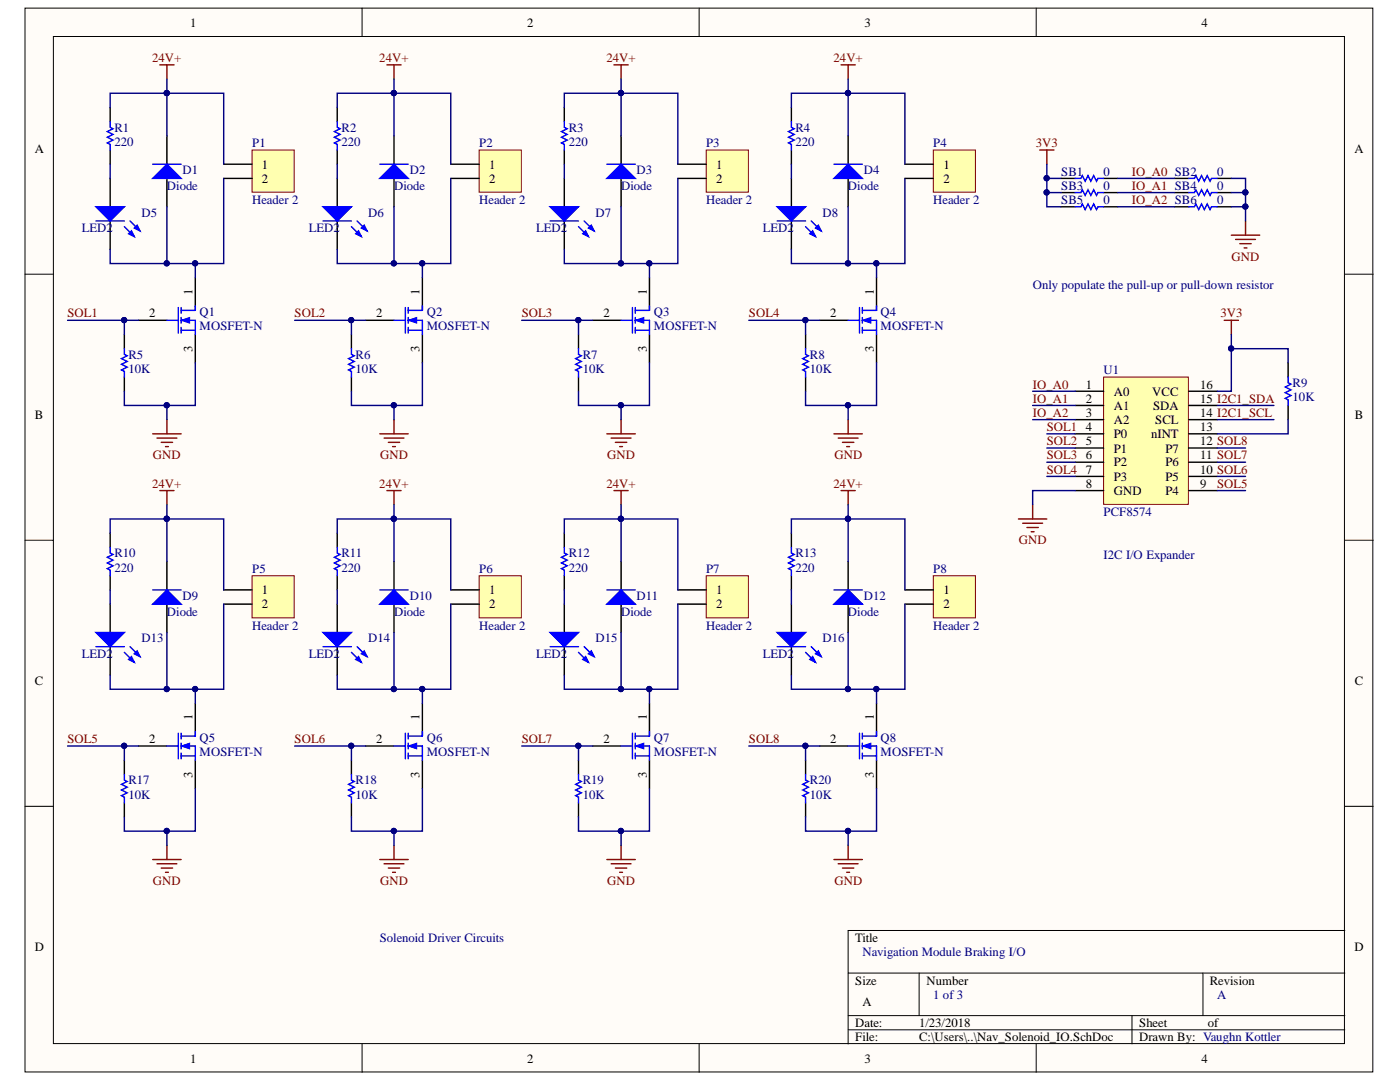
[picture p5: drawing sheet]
<svg xmlns="http://www.w3.org/2000/svg" width="279mm" height="216mm" viewBox="0 0 279 216" stroke-linecap="round" stroke-linejoin="round" font-family="sans-serif">
<g fill="#fffcf8" stroke="#000" stroke-width=".2">
<path d="M5 1.6h269v212.3h-269z"/>
<path d="M10.7 7.3h257.6v200.9h-257.6z"/>
</g>
<g fill="none" stroke="#000" stroke-width=".2">
<path d="M72.3 1.6v5.7M139.5 1.6v5.7M206.8 1.6v5.7M5 54.7h5.7M268.4 54.7h5.7M5 107.8h5.7M268.4 107.8h5.7M5 160.9h5.7M268.4 160.9h5.7M169.3 194.2h99.1M183.4 194.2v8.5M240.1 194.2v8.5"/>
<path d="M268.4 185.7h-99.1v22.6M72.3 208.3v5.7M139.5 208.3v5.7M169.3 202.7h99.1M169.3 205.5h99.1M206.8 208.3v5.7M225.9 202.7v5.6"/>
</g>
<path d="M50.3 29.9h8.4v8.4h-8.4z" fill="#ffffb0" stroke="#800000" stroke-width=".2"/>
<path d="M44.6 32.8h5.7M44.6 35.6h5.7M39 55.4v5.7M27.6 63.9h5.7M39 66.7v5.7" fill="none" stroke="#000" stroke-width=".28"/>
<path d="M33.3 63.9h2.3M35.6 61.4v5.1M36.1 61.9h2.9M36.1 63.9h2.9v2.8M36.1 65.9h2.9M36.1 61.4v1.1M36.1 63.3v1.2M36.1 65.3v1.2" fill="none" stroke="#00f" stroke-width=".28"/>
<path d="M36.1 63.9l1.7-.6v1.2z" fill="#00f"/>
<path d="M36.1 63.9l1.7-.6v1.2z" fill="none" stroke="#00f" stroke-width=".2"/>
<path d="M39 61.1v.8" fill="none" stroke="#00f" stroke-width=".28"/>
<path d="M33.3 27.1v5.7M33.3 35.6v5.7" fill="none" stroke="#000" stroke-width=".28"/>
<path d="M30.5 35.6l2.8-2.8 2.8 2.8z" fill="#00f"/>
<path d="M22 24.3v1.1l.6 .3-1.2 .6 1.2 .5-1.2 .6 1.2 .6-1.2 .5 .6 .3v1.1M30.5 35.6l2.8-2.8 2.8 2.8zM30.5 32.8h5.6M24.8 69.6v1.1l.6 .3-1.2 .6 1.2 .5-1.2 .6 1.2 .6-1.2 .5 .6 .3v1.1" fill="none" stroke="#00f" stroke-width=".28"/>
<path d="M31.9 12.9h2.8M33.3 12.9v2.9" fill="none" stroke="#800000" stroke-width=".28"/>
<path d="M22 21.4v2.9M22 29.9v2.9M22 35.6v5.7M22 44.1v5.7M24.8 66.7v2.9M24.8 75.2v2.9" fill="none" stroke="#000" stroke-width=".28"/>
<path d="M19.2 41.3h5.6l-2.8 2.8z" fill="#00f"/>
<path d="M19.2 41.3h5.6l-2.8 2.8zM24.8 45.2l2 2M25.9 44.1l2 2" fill="none" stroke="#00f" stroke-width=".28"/>
<path d="M25.7 46.6l.5-.5 .6 1.1z" fill="#00f"/>
<path d="M25.7 46.6l.5-.5 .6 1.1z" fill="none" stroke="#00f" stroke-width=".28"/>
<path d="M26.8 45.5l.6-.6 .5 1.2z" fill="#00f"/>
<path d="M19.2 44.1h5.6M26.8 45.5l.6-.6 .5 1.2z" fill="none" stroke="#00f" stroke-width=".28"/>
<path d="M30.5 86.6h5.6M31.3 87.4h4M32.2 88.3h2.2M33 89.1h.6M33.3 83.7v2.9" fill="none" stroke="#800000" stroke-width=".28"/>
<path d="M95.6 29.9h8.4v8.4h-8.4z" fill="#ffffb0" stroke="#800000" stroke-width=".2"/>
<path d="M90 32.8h5.6M90 35.6h5.6M84.3 55.4v5.7M73 63.9h5.6M84.3 66.7v5.7" fill="none" stroke="#000" stroke-width=".28"/>
<path d="M78.6 63.9h2.3M80.9 61.4v5.1M81.5 61.9h2.8M81.5 63.9h2.8v2.8M81.5 65.9h2.8M81.5 61.4v1.1M81.5 63.3v1.2M81.5 65.3v1.2" fill="none" stroke="#00f" stroke-width=".28"/>
<path d="M81.5 63.9l1.7-.6v1.2z" fill="#00f"/>
<path d="M81.5 63.9l1.7-.6v1.2z" fill="none" stroke="#00f" stroke-width=".2"/>
<path d="M84.3 61.1v.8" fill="none" stroke="#00f" stroke-width=".28"/>
<path d="M78.6 27.1v5.7M78.6 35.6v5.7" fill="none" stroke="#000" stroke-width=".28"/>
<path d="M75.8 35.6l2.8-2.8 2.9 2.8z" fill="#00f"/>
<path d="M67.3 24.3v1.1l.6 .3-1.2 .6 1.2 .5-1.2 .6 1.2 .6-1.2 .5 .6 .3v1.1M75.8 35.6l2.8-2.8 2.9 2.8zM75.8 32.8h5.7M70.1 69.6v1.1l.6 .3-1.1 .6 1.1 .5-1.1 .6 1.1 .6-1.1 .5 .5 .3v1.1" fill="none" stroke="#00f" stroke-width=".28"/>
<path d="M77.2 12.9h2.8M78.6 12.9v2.9" fill="none" stroke="#800000" stroke-width=".28"/>
<path d="M67.3 21.4v2.9M67.3 29.9v2.9M67.3 35.6v5.7M67.3 44.1v5.7M70.1 66.7v2.9M70.1 75.2v2.9" fill="none" stroke="#000" stroke-width=".28"/>
<path d="M64.5 41.3h5.6l-2.8 2.8z" fill="#00f"/>
<path d="M64.5 41.3h5.6l-2.8 2.8zM70.1 45.2l2 2M71.3 44.1l1.9 2" fill="none" stroke="#00f" stroke-width=".28"/>
<path d="M71 46.6l.6-.5 .5 1.1z" fill="#00f"/>
<path d="M71 46.6l.6-.5 .5 1.1z" fill="none" stroke="#00f" stroke-width=".28"/>
<path d="M72.1 45.5l.6-.6 .5 1.2z" fill="#00f"/>
<path d="M64.5 44.1h5.6M72.1 45.5l.6-.6 .5 1.2z" fill="none" stroke="#00f" stroke-width=".28"/>
<path d="M75.8 86.6h5.7M76.6 87.4h4M77.5 88.3h2.3M78.3 89.1h.6M78.6 83.7v2.9" fill="none" stroke="#800000" stroke-width=".28"/>
<path d="M140.9 29.9h8.5v8.4h-8.5z" fill="#ffffb0" stroke="#800000" stroke-width=".2"/>
<path d="M135.3 32.8h5.6M135.3 35.6h5.6M129.6 55.4v5.7M118.3 63.9h5.6M129.6 66.7v5.7" fill="none" stroke="#000" stroke-width=".28"/>
<path d="M123.9 63.9h2.3M126.2 61.4v5.1M126.8 61.9h2.8M126.8 63.9h2.8v2.8M126.8 65.9h2.8M126.8 61.4v1.1M126.8 63.3v1.2M126.8 65.3v1.2" fill="none" stroke="#00f" stroke-width=".28"/>
<path d="M126.8 63.9l1.7-.6v1.2z" fill="#00f"/>
<path d="M126.8 63.9l1.7-.6v1.2z" fill="none" stroke="#00f" stroke-width=".2"/>
<path d="M129.6 61.1v.8" fill="none" stroke="#00f" stroke-width=".28"/>
<path d="M123.9 27.1v5.7M123.9 35.6v5.7" fill="none" stroke="#000" stroke-width=".28"/>
<path d="M121.1 35.6l2.8-2.8 2.9 2.8z" fill="#00f"/>
<path d="M112.6 24.3v1.1l.6 .3-1.1 .6 1.1 .5-1.1 .6 1.1 .6-1.1 .5 .5 .3v1.1M121.1 35.6l2.8-2.8 2.9 2.8zM121.1 32.8h5.7M115.5 69.6v1.1l.5 .3-1.1 .6 1.1 .5-1.1 .6 1.1 .6-1.1 .5 .6 .3v1.1" fill="none" stroke="#00f" stroke-width=".28"/>
<path d="M122.5 12.9h2.9M123.9 12.9v2.9" fill="none" stroke="#800000" stroke-width=".28"/>
<path d="M112.6 21.4v2.9M112.6 29.9v2.9M112.6 35.6v5.7M112.6 44.1v5.7M115.5 66.7v2.9M115.5 75.2v2.9" fill="none" stroke="#000" stroke-width=".28"/>
<path d="M109.8 41.3h5.7l-2.9 2.8z" fill="#00f"/>
<path d="M109.8 41.3h5.7l-2.9 2.8zM115.5 45.2l1.9 2M116.6 44.1l2 2" fill="none" stroke="#00f" stroke-width=".28"/>
<path d="M116.3 46.6l.6-.5 .5 1.1z" fill="#00f"/>
<path d="M116.3 46.6l.6-.5 .5 1.1z" fill="none" stroke="#00f" stroke-width=".28"/>
<path d="M117.4 45.5l.6-.6 .6 1.2z" fill="#00f"/>
<path d="M109.8 44.1h5.7M117.4 45.5l.6-.6 .6 1.2z" fill="none" stroke="#00f" stroke-width=".28"/>
<path d="M121.1 86.6h5.7M122 87.4h3.9M122.8 88.3h2.3M123.7 89.1h.5M123.9 83.7v2.9" fill="none" stroke="#800000" stroke-width=".28"/>
<path d="M186.3 29.9h8.4v8.4h-8.4z" fill="#ffffb0" stroke="#800000" stroke-width=".2"/>
<path d="M180.6 32.8h5.7M180.6 35.6h5.7M174.9 55.4v5.7M163.6 63.9h5.7M174.9 66.7v5.7" fill="none" stroke="#000" stroke-width=".28"/>
<path d="M169.3 63.9h2.2M171.5 61.4v5.1M172.1 61.9h2.8M172.1 63.9h2.8v2.8M172.1 65.9h2.8M172.1 61.4v1.1M172.1 63.3v1.2M172.1 65.3v1.2" fill="none" stroke="#00f" stroke-width=".28"/>
<path d="M172.1 63.9l1.7-.6v1.2z" fill="#00f"/>
<path d="M172.1 63.9l1.7-.6v1.2z" fill="none" stroke="#00f" stroke-width=".2"/>
<path d="M174.9 61.1v.8" fill="none" stroke="#00f" stroke-width=".28"/>
<path d="M169.3 27.1v5.7M169.3 35.6v5.7" fill="none" stroke="#000" stroke-width=".28"/>
<path d="M166.4 35.6l2.9-2.8 2.8 2.8z" fill="#00f"/>
<path d="M157.9 24.3v1.1l.6 .3-1.1 .6 1.1 .5-1.1 .6 1.1 .6-1.1 .5 .5 .3v1.1M166.4 35.6l2.9-2.8 2.8 2.8zM166.4 32.8h5.7M160.8 69.6v1.1l.5 .3-1.1 .6 1.1 .5-1.1 .6 1.1 .6-1.1 .5 .6 .3v1.1" fill="none" stroke="#00f" stroke-width=".28"/>
<path d="M167.8 12.9h2.9M169.3 12.9v2.9" fill="none" stroke="#800000" stroke-width=".28"/>
<path d="M157.9 21.4v2.9M157.9 29.9v2.9M157.9 35.6v5.7M157.9 44.1v5.7M160.8 66.7v2.9M160.8 75.2v2.9" fill="none" stroke="#000" stroke-width=".28"/>
<path d="M155.1 41.3h5.7l-2.9 2.8z" fill="#00f"/>
<path d="M155.1 41.3h5.7l-2.9 2.8zM160.8 45.2l2 2M161.9 44.1l2 2" fill="none" stroke="#00f" stroke-width=".28"/>
<path d="M161.6 46.6l.6-.5 .6 1.1z" fill="#00f"/>
<path d="M161.6 46.6l.6-.5 .6 1.1z" fill="none" stroke="#00f" stroke-width=".28"/>
<path d="M162.8 45.5l.5-.6 .6 1.2z" fill="#00f"/>
<path d="M155.1 44.1h5.7M162.8 45.5l.5-.6 .6 1.2z" fill="none" stroke="#00f" stroke-width=".28"/>
<path d="M166.4 86.6h5.7M167.3 87.4h3.9M168.1 88.3h2.3M169 89.1h.5M169.3 83.7v2.9" fill="none" stroke="#800000" stroke-width=".28"/>
<path d="M50.3 114.9h8.4v8.4h-8.4z" fill="#ffffb0" stroke="#800000" stroke-width=".2"/>
<path d="M44.6 117.7h5.7M44.6 120.5h5.7M27.6 148.9h5.7M39 140.4v5.6M39 151.7v5.7" fill="none" stroke="#000" stroke-width=".28"/>
<path d="M33.3 148.9h2.3M35.6 146.3v5.1M36.1 146.9h2.9M36.1 148.9h2.9v2.8M36.1 150.8h2.9M36.1 146.3v1.1M36.1 148.3v1.1M36.1 150.3v1.1" fill="none" stroke="#00f" stroke-width=".28"/>
<path d="M36.1 148.9l1.7-.6v1.1z" fill="#00f"/>
<path d="M36.1 148.9l1.7-.6v1.1z" fill="none" stroke="#00f" stroke-width=".2"/>
<path d="M39 146v.9" fill="none" stroke="#00f" stroke-width=".28"/>
<path d="M33.3 112v5.7M33.3 120.5v5.7" fill="none" stroke="#000" stroke-width=".28"/>
<path d="M30.5 120.5l2.8-2.8 2.8 2.8z" fill="#00f"/>
<path d="M22 109.2v1.2l.6 .2-1.2 .6 1.2 .6-1.2 .5 1.2 .6-1.2 .6 .6 .2v1.2M30.5 117.7h5.6M30.5 120.5l2.8-2.8 2.8 2.8zM24.8 154.5v1.2l.6 .2-1.2 .6 1.2 .6-1.2 .5 1.2 .6-1.2 .6 .6 .3v1.1" fill="none" stroke="#00f" stroke-width=".28"/>
<path d="M31.9 97.9h2.8M33.3 97.9v2.8" fill="none" stroke="#800000" stroke-width=".28"/>
<path d="M22 106.4v2.8M22 114.9v2.8M22 120.5v5.7M22 129v5.7M24.8 151.7v2.8M24.8 160.2v2.8" fill="none" stroke="#000" stroke-width=".28"/>
<path d="M19.2 126.2h5.6l-2.8 2.8z" fill="#00f"/>
<path d="M19.2 126.2h5.6l-2.8 2.8zM24.8 130.2l2 2M25.9 129l2 2" fill="none" stroke="#00f" stroke-width=".28"/>
<path d="M25.7 131.6l.5-.6 .6 1.2z" fill="#00f"/>
<path d="M25.7 131.6l.5-.6 .6 1.2z" fill="none" stroke="#00f" stroke-width=".28"/>
<path d="M26.8 130.5l.6-.6 .5 1.1z" fill="#00f"/>
<path d="M19.2 129h5.6M26.8 130.5l.6-.6 .5 1.1z" fill="none" stroke="#00f" stroke-width=".28"/>
<path d="M30.5 171.5h5.6M31.3 172.4h4M32.2 173.2h2.2M33 174.1h.6M33.3 168.7v2.8" fill="none" stroke="#800000" stroke-width=".28"/>
<path d="M95.6 114.9h8.4v8.4h-8.4z" fill="#ffffb0" stroke="#800000" stroke-width=".2"/>
<path d="M90 117.7h5.6M90 120.5h5.6M73 148.9h5.6M84.3 140.4v5.6M84.3 151.7v5.7" fill="none" stroke="#000" stroke-width=".28"/>
<path d="M78.6 148.9h2.3M80.9 146.3v5.1M81.5 146.9h2.8M81.5 148.9h2.8v2.8M81.5 150.8h2.8M81.5 146.3v1.1M81.5 148.3v1.1M81.5 150.3v1.1" fill="none" stroke="#00f" stroke-width=".28"/>
<path d="M81.5 148.9l1.7-.6v1.1z" fill="#00f"/>
<path d="M81.5 148.9l1.7-.6v1.1z" fill="none" stroke="#00f" stroke-width=".2"/>
<path d="M84.3 146v.9" fill="none" stroke="#00f" stroke-width=".28"/>
<path d="M78.6 112v5.7M78.6 120.5v5.7" fill="none" stroke="#000" stroke-width=".28"/>
<path d="M75.8 120.5l2.8-2.8 2.9 2.8z" fill="#00f"/>
<path d="M67.3 109.2v1.2l.6 .2-1.2 .6 1.2 .6-1.2 .5 1.2 .6-1.2 .6 .6 .2v1.2M75.8 117.7h5.7M75.8 120.5l2.8-2.8 2.9 2.8zM70.1 154.5v1.2l.6 .2-1.1 .6 1.1 .6-1.1 .5 1.1 .6-1.1 .6 .5 .3v1.1" fill="none" stroke="#00f" stroke-width=".28"/>
<path d="M77.2 97.9h2.8M78.6 97.9v2.8" fill="none" stroke="#800000" stroke-width=".28"/>
<path d="M67.3 106.4v2.8M67.3 114.9v2.8M67.3 120.5v5.7M67.3 129v5.7M70.1 151.7v2.8M70.1 160.2v2.8" fill="none" stroke="#000" stroke-width=".28"/>
<path d="M64.5 126.2h5.6l-2.8 2.8z" fill="#00f"/>
<path d="M64.5 126.2h5.6l-2.8 2.8zM70.1 130.2l2 2M71.3 129l1.9 2" fill="none" stroke="#00f" stroke-width=".28"/>
<path d="M71 131.6l.6-.6 .5 1.2z" fill="#00f"/>
<path d="M71 131.6l.6-.6 .5 1.2z" fill="none" stroke="#00f" stroke-width=".28"/>
<path d="M72.1 130.5l.6-.6 .5 1.1z" fill="#00f"/>
<path d="M64.5 129h5.6M72.1 130.5l.6-.6 .5 1.1z" fill="none" stroke="#00f" stroke-width=".28"/>
<path d="M75.8 171.5h5.7M76.6 172.4h4M77.5 173.2h2.3M78.3 174.1h.6M78.6 168.7v2.8" fill="none" stroke="#800000" stroke-width=".28"/>
<path d="M140.9 114.9h8.5v8.4h-8.5z" fill="#ffffb0" stroke="#800000" stroke-width=".2"/>
<path d="M135.3 117.7h5.6M135.3 120.5h5.6M118.3 148.9h5.6M129.6 140.4v5.6M129.6 151.7v5.7" fill="none" stroke="#000" stroke-width=".28"/>
<path d="M123.9 148.9h2.3M126.2 146.3v5.1M126.8 146.9h2.8M126.8 148.9h2.8v2.8M126.8 150.8h2.8M126.8 146.3v1.1M126.8 148.3v1.1M126.8 150.3v1.1" fill="none" stroke="#00f" stroke-width=".28"/>
<path d="M126.8 148.9l1.7-.6v1.1z" fill="#00f"/>
<path d="M126.8 148.9l1.7-.6v1.1z" fill="none" stroke="#00f" stroke-width=".2"/>
<path d="M129.6 146v.9" fill="none" stroke="#00f" stroke-width=".28"/>
<path d="M123.9 112v5.7M123.9 120.5v5.7" fill="none" stroke="#000" stroke-width=".28"/>
<path d="M121.1 120.5l2.8-2.8 2.9 2.8z" fill="#00f"/>
<path d="M112.6 109.2v1.2l.6 .2-1.1 .6 1.1 .6-1.1 .5 1.1 .6-1.1 .6 .5 .2v1.2M121.1 117.7h5.7M121.1 120.5l2.8-2.8 2.9 2.8zM115.5 154.5v1.2l.5 .2-1.1 .6 1.1 .6-1.1 .5 1.1 .6-1.1 .6 .6 .3v1.1" fill="none" stroke="#00f" stroke-width=".28"/>
<path d="M122.5 97.9h2.9M123.9 97.9v2.8" fill="none" stroke="#800000" stroke-width=".28"/>
<path d="M112.6 106.4v2.8M112.6 114.9v2.8M112.6 120.5v5.7M112.6 129v5.7M115.5 151.7v2.8M115.5 160.2v2.8" fill="none" stroke="#000" stroke-width=".28"/>
<path d="M109.8 126.2h5.7l-2.9 2.8z" fill="#00f"/>
<path d="M109.8 126.2h5.7l-2.9 2.8zM115.5 130.2l1.9 2M116.6 129l2 2" fill="none" stroke="#00f" stroke-width=".28"/>
<path d="M116.3 131.6l.6-.6 .5 1.2z" fill="#00f"/>
<path d="M116.3 131.6l.6-.6 .5 1.2z" fill="none" stroke="#00f" stroke-width=".28"/>
<path d="M117.4 130.5l.6-.6 .6 1.1z" fill="#00f"/>
<path d="M109.8 129h5.7M117.4 130.5l.6-.6 .6 1.1z" fill="none" stroke="#00f" stroke-width=".28"/>
<path d="M121.1 171.5h5.7M122 172.4h3.9M122.8 173.2h2.3M123.7 174.1h.5M123.9 168.7v2.8" fill="none" stroke="#800000" stroke-width=".28"/>
<path d="M186.3 114.9h8.4v8.4h-8.4z" fill="#ffffb0" stroke="#800000" stroke-width=".2"/>
<path d="M180.6 117.7h5.7M180.6 120.5h5.7M163.6 148.9h5.7M174.9 140.4v5.6M174.9 151.7v5.7" fill="none" stroke="#000" stroke-width=".28"/>
<path d="M169.3 148.9h2.2M171.5 146.3v5.1M172.1 146.9h2.8M172.1 148.9h2.8v2.8M172.1 150.8h2.8M172.1 146.3v1.1M172.1 148.3v1.1M172.1 150.3v1.1" fill="none" stroke="#00f" stroke-width=".28"/>
<path d="M172.1 148.9l1.7-.6v1.1z" fill="#00f"/>
<path d="M172.1 148.9l1.7-.6v1.1z" fill="none" stroke="#00f" stroke-width=".2"/>
<path d="M174.9 146v.9" fill="none" stroke="#00f" stroke-width=".28"/>
<path d="M169.3 112v5.7M169.3 120.5v5.7" fill="none" stroke="#000" stroke-width=".28"/>
<path d="M166.4 120.5l2.9-2.8 2.8 2.8z" fill="#00f"/>
<path d="M157.9 109.2v1.2l.6 .2-1.1 .6 1.1 .6-1.1 .5 1.1 .6-1.1 .6 .5 .2v1.2M166.4 117.7h5.7M166.4 120.5l2.9-2.8 2.8 2.8zM160.8 154.5v1.2l.5 .2-1.1 .6 1.1 .6-1.1 .5 1.1 .6-1.1 .6 .6 .3v1.1" fill="none" stroke="#00f" stroke-width=".28"/>
<path d="M167.8 97.9h2.9M169.3 97.9v2.8" fill="none" stroke="#800000" stroke-width=".28"/>
<path d="M157.9 106.4v2.8M157.9 114.9v2.8M157.9 120.5v5.7M157.9 129v5.7M160.8 151.7v2.8M160.8 160.2v2.8" fill="none" stroke="#000" stroke-width=".28"/>
<path d="M155.1 126.2h5.7l-2.9 2.8z" fill="#00f"/>
<path d="M155.1 126.2h5.7l-2.9 2.8zM160.8 130.2l2 2M161.9 129l2 2" fill="none" stroke="#00f" stroke-width=".28"/>
<path d="M161.6 131.6l.6-.6 .6 1.2z" fill="#00f"/>
<path d="M161.6 131.6l.6-.6 .6 1.2z" fill="none" stroke="#00f" stroke-width=".28"/>
<path d="M162.8 130.5l.5-.6 .6 1.1z" fill="#00f"/>
<path d="M155.1 129h5.7M162.8 130.5l.5-.6 .6 1.1z" fill="none" stroke="#00f" stroke-width=".28"/>
<path d="M166.4 171.5h5.7M167.3 172.4h3.9M168.1 173.2h2.3M169 174.1h.5M169.3 168.7v2.8" fill="none" stroke="#800000" stroke-width=".28"/>
<path d="M220.2 75.2h17v25.4h-17z" fill="#ffffb0" stroke="#800000" stroke-width=".2"/>
<g fill="none" stroke="#000" stroke-width=".28">
<path d="M211.8 35.6h2.8M211.8 38.4h2.8M220.2 35.6h2.9M220.2 38.4h2.9M234.4 35.6h2.8M234.4 38.4h2.8M242.9 35.6h2.8M242.9 38.4h2.8M211.8 41.3h2.8M220.2 41.3h2.9M234.4 41.3h2.8M242.9 41.3h2.8"/>
<path d="M214.6 78.1h5.6M237.2 78.1h5.7M257.1 72.4v2.8M214.6 80.9h5.6M214.6 83.7h5.6M214.6 86.6h5.6M214.6 89.4h5.6M214.6 92.2h5.6M214.6 95.1h5.6M214.6 97.9h5.6M237.2 80.9h5.7M237.2 83.7h5.7"/>
<path d="M237.2 86.6h5.7M237.2 89.4h5.7M237.2 92.2h5.7M237.2 95.1h5.7M237.2 97.9h5.7M257.1 80.9v2.8"/>
</g>
<g fill="none" stroke="#800000" stroke-width=".28">
<path d="M207.5 29.9h2.8M208.9 29.9v2.9M245.7 46.9h5.7M246.6 47.8h4M247.4 48.6h2.3M248.3 49.5h.6M248.6 44.1v2.8M244.3 63.9h2.9M245.7 63.9v2.8M203.3 103.6h5.6M204.1 104.4h4M205 105.3h2.2"/>
<path d="M205.8 106.1h.6M206.1 100.7v2.9"/>
</g>
<path d="M214.6 38.4h1.1l.3-.5 .6 1.1 .5-1.1 .6 1.1 .6-1.1 .5 1.1 .3-.6h1.1M214.6 35.6h1.1l.3-.6 .6 1.2 .5-1.2 .6 1.2 .6-1.2 .5 1.2 .3-.6h1.1M237.2 35.6h1.2l.3-.6 .5 1.2 .6-1.2 .6 1.2 .5-1.2 .6 1.2 .3-.6h1.1M237.2 38.4h1.2l.3-.5 .5 1.1 .6-1.1 .6 1.1 .5-1.1 .6 1.1 .3-.6h1.1M214.6 41.3h1.1l.3-.6 .6 1.1 .5-1.1 .6 1.1 .6-1.1 .5 1.1 .3-.5h1.1M237.2 41.3h1.2l.3-.6 .5 1.1 .6-1.1 .6 1.1 .5-1.1 .6 1.1 .3-.5h1.1M257.1 75.2v1.2l.5 .3-1.1 .5 1.1 .6-1.1 .6 1.1 .5-1.1 .6 .6 .3v1.1" fill="none" stroke="#00f" stroke-width=".28"/>
<g fill="none" stroke="#000080" stroke-width=".28">
<path d="M33.3 15.8v2.8h-11.3v2.8M78.6 15.8v2.8h-11.3v2.8M123.9 15.8v2.8h-11.3v2.8M169.3 15.8v2.8h-11.4v2.8M22 32.8v2.8M33.3 27.1v-8.5h11.3v14.2M44.6 35.6v17h-5.6v2.8M67.3 32.8v2.8M78.6 27.1v-8.5h11.4v14.2M90 35.6v17h-5.7v2.8M112.6 32.8v2.8M123.9 27.1v-8.5h11.4v14.2"/>
<path d="M135.3 35.6v17h-5.7v2.8M157.9 32.8v2.8M169.3 27.1v-8.5h11.3v14.2M180.6 35.6v17h-5.7v2.8M208.9 32.8v2.8M211.8 38.4h-2.9v2.9h2.9M211.8 35.6h-2.9v2.8M223.1 35.6h11.3M223.1 38.4h11.3M245.7 38.4h2.9v2.9M245.7 35.6h2.9v2.8M22 49.8v2.8h17"/>
<path d="M33.3 41.3v11.3M67.3 49.8v2.8h17M78.6 41.3v11.3M112.6 49.8v2.8h17M123.9 41.3v11.3M157.9 49.8v2.8h17M169.3 41.3v11.3M223.1 41.3h11.3M245.7 41.3h2.9v2.8M13.5 63.9h11.3M27.6 63.9h-2.8v2.8M39 72.4v8.5h-14.2v-2.8"/>
<path d="M58.8 63.9h11.3M73 63.9h-2.9v2.8M84.3 72.4v8.5h-14.2v-2.8M104.1 63.9h11.4M118.3 63.9h-2.8v2.8M129.6 72.4v8.5h-14.1v-2.8M149.4 63.9h11.4M163.6 63.9h-2.8v2.8M174.9 72.4v8.5h-14.1v-2.8M206.1 78.1h8.5M245.7 69.6h11.4v2.8M245.7 66.7v11.4h-2.8"/>
<path d="M33.3 80.9v2.8M78.6 80.9v2.8M123.9 80.9v2.8M169.3 80.9v2.8M206.1 80.9h8.5M206.1 83.7h8.5M208.9 89.4h5.7M208.9 92.2h5.7M208.9 95.1h5.7M208.9 86.6h5.7M214.6 97.9h-8.5v2.8M242.9 80.9h11.3"/>
<path d="M242.9 83.7h11.3M242.9 89.4h5.7M242.9 92.2h5.7M242.9 95.1h5.7M242.9 97.9h5.7M257.1 83.7v2.9h-14.2M22 117.7v2.8M33.3 100.7v2.9h-11.3v2.8M33.3 112v-8.4h11.3v14.1M67.3 117.7v2.8M78.6 100.7v2.9h-11.3v2.8M78.6 112v-8.4h11.4v14.1"/>
<path d="M112.6 117.7v2.8M123.9 100.7v2.9h-11.3v2.8M123.9 112v-8.4h11.4v14.1M157.9 117.7v2.8M169.3 100.7v2.9h-11.4v2.8M169.3 112v-8.4h11.3v14.1M22 134.7v2.8h17M33.3 126.2v11.3M44.6 120.5v17h-5.6v2.9M67.3 134.7v2.8h17M78.6 126.2v11.3M90 120.5v17h-5.7v2.9"/>
<path d="M112.6 134.7v2.8h17M123.9 126.2v11.3M135.3 120.5v17h-5.7v2.9M157.9 134.7v2.8h17M169.3 126.2v11.3M180.6 120.5v17h-5.7v2.9M13.5 148.9h11.3M27.6 148.9h-2.8v2.8M39 157.4v8.4h-14.2v-2.8M58.8 148.9h11.3M73 148.9h-2.9v2.8M84.3 157.4v8.4h-14.2v-2.8"/>
<path d="M104.1 148.9h11.4M118.3 148.9h-2.8v2.8M129.6 157.4v8.4h-14.1v-2.8M149.4 148.9h11.4M163.6 148.9h-2.8v2.8M174.9 157.4v8.4h-14.1v-2.8M33.3 165.8v2.9M78.6 165.8v2.9M123.9 165.8v2.9M169.3 165.8v2.9"/>
</g>
<g fill="#000080" stroke="#000080" stroke-width=".2">
<circle cx="38.9" cy="52.5" r=".52"/>
<circle cx="33.3" cy="18.6" r=".52"/>
<circle cx="33.3" cy="52.5" r=".52"/>
<circle cx="24.8" cy="63.9" r=".52"/>
<circle cx="84.3" cy="52.5" r=".52"/>
<circle cx="78.6" cy="18.6" r=".52"/>
<circle cx="78.6" cy="52.5" r=".52"/>
<circle cx="70.1" cy="63.9" r=".52"/>
<circle cx="129.6" cy="52.5" r=".52"/>
<circle cx="123.9" cy="18.6" r=".52"/>
<circle cx="123.9" cy="52.5" r=".52"/>
<circle cx="115.4" cy="63.9" r=".52"/>
<circle cx="174.9" cy="52.5" r=".52"/>
<circle cx="169.2" cy="18.6" r=".52"/>
<circle cx="169.2" cy="52.5" r=".52"/>
<circle cx="160.7" cy="63.9" r=".52"/>
<circle cx="38.9" cy="137.5" r=".52"/>
<circle cx="33.3" cy="103.5" r=".52"/>
<circle cx="33.3" cy="137.5" r=".52"/>
<circle cx="24.8" cy="148.8" r=".52"/>
<circle cx="84.3" cy="137.5" r=".52"/>
<circle cx="78.6" cy="103.5" r=".52"/>
<circle cx="78.6" cy="137.5" r=".52"/>
<circle cx="70.1" cy="148.8" r=".52"/>
<circle cx="129.6" cy="137.5" r=".52"/>
<circle cx="123.9" cy="103.5" r=".52"/>
<circle cx="123.9" cy="137.5" r=".52"/>
<circle cx="115.4" cy="148.8" r=".52"/>
<circle cx="174.9" cy="137.5" r=".52"/>
<circle cx="169.2" cy="103.5" r=".52"/>
<circle cx="169.2" cy="137.5" r=".52"/>
<circle cx="160.7" cy="148.8" r=".52"/>
<circle cx="245.7" cy="69.5" r=".52"/>
<circle cx="208.9" cy="38.4" r=".52"/>
<circle cx="208.9" cy="35.6" r=".52"/>
<circle cx="248.5" cy="41.2" r=".52"/>
<circle cx="248.5" cy="38.4" r=".52"/>
<circle cx="169.2" cy="165.8" r=".52"/>
<circle cx="123.9" cy="165.8" r=".52"/>
<circle cx="78.6" cy="165.8" r=".52"/>
<circle cx="33.3" cy="165.8" r=".52"/>
<circle cx="169.2" cy="80.9" r=".52"/>
<circle cx="123.9" cy="80.9" r=".52"/>
<circle cx="78.6" cy="80.9" r=".52"/>
<circle cx="33.3" cy="80.9" r=".52"/>
</g>
<g font-size="2.5">
<text x="38" y="5.3">1</text>
<text x="105.2" y="5.3">2</text>
<text x="172.5" y="5.3">3</text>
<text x="239.8" y="5.3">4</text>
<text x="6.9" y="30.4">A</text>
<text x="52.3" y="33.6">1</text>
<text x="97.6" y="33.6">1</text>
<text x="142.9" y="33.6">1</text>
<text x="188.3" y="33.6">1</text>
<text x="270.3" y="30.4">A</text>
<text x="52.3" y="36.4">2</text>
<text x="97.6" y="36.4">2</text>
<text x="142.9" y="36.4">2</text>
<text x="188.3" y="36.4">2</text>
<text x="38.4" y="58.8" transform="rotate(-90 38.4 58.8)">1</text>
<text x="83.7" y="58.8" transform="rotate(-90 83.7 58.8)">1</text>
<text x="129.1" y="58.8" transform="rotate(-90 129.1 58.8)">1</text>
<text x="174.4" y="58.8" transform="rotate(-90 174.4 58.8)">1</text>
<text x="29.8" y="63.3">2</text>
<text x="75.1" y="63.3">2</text>
<text x="120.4" y="63.3">2</text>
<text x="165.7" y="63.3">2</text>
<text x="38.4" y="70.3" transform="rotate(-90 38.4 70.3)">3</text>
<text x="83.7" y="70.3" transform="rotate(-90 83.7 70.3)">3</text>
<text x="129.1" y="70.3" transform="rotate(-90 129.1 70.3)">3</text>
<text x="174.4" y="70.3" transform="rotate(-90 174.4 70.3)">3</text>
<text x="216.7" y="77.5">1</text>
<text x="239.5" y="77.5">16</text>
<text x="6.9" y="83.5">B</text>
<text x="216.7" y="80.3">2</text>
<text x="216.7" y="83.2">3</text>
<text x="222.3" y="79">A0</text>
<text x="222.3" y="81.8">A1</text>
<text x="230" y="79">VCC</text>
<text x="230.1" y="81.8">SDA</text>
<text x="239.5" y="83.2">14 I2C1_SCL</text>
<text x="239.5" y="80.3">15 I2C1_SDA</text>
<text x="270.4" y="83.5">B</text>
<text x="216.7" y="86">4</text>
<text x="216.7" y="88.9">5</text>
<text x="222.3" y="84.6">A2</text>
<text x="222.3" y="87.4">P0</text>
<text x="229.7" y="87.4">nINT</text>
<text x="230.6" y="84.6">SCL</text>
<text x="239.5" y="88.9">12 SOL8</text>
<text x="239.5" y="86">13</text>
<text x="216.7" y="91.6">6</text>
<text x="216.7" y="94.5">7</text>
<text x="222.3" y="90.3">P1</text>
<text x="222.3" y="93.1">P2</text>
<text x="222.3" y="96">P3</text>
<text x="232.6" y="96">P5</text>
<text x="232.6" y="93.1">P6</text>
<text x="232.6" y="90.3">P7</text>
<text x="239.5" y="94.5">10 SOL6</text>
<text x="239.5" y="91.6">11 SOL7</text>
<text x="216.7" y="97.3">8</text>
<text x="222.3" y="98.7">GND</text>
<text x="232.6" y="98.7">P4</text>
<text x="239.5" y="97.3">9</text>
<text x="52.3" y="118.6">1</text>
<text x="97.6" y="118.6">1</text>
<text x="142.9" y="118.6">1</text>
<text x="188.3" y="118.6">1</text>
<text x="52.3" y="121.4">2</text>
<text x="97.6" y="121.4">2</text>
<text x="142.9" y="121.4">2</text>
<text x="188.3" y="121.4">2</text>
<text x="6.9" y="136.6">C</text>
<text x="270.4" y="136.6">C</text>
<text x="38.4" y="143.7" transform="rotate(-90 38.4 143.7)">1</text>
<text x="83.7" y="143.7" transform="rotate(-90 83.7 143.7)">1</text>
<text x="129.1" y="143.7" transform="rotate(-90 129.1 143.7)">1</text>
<text x="174.4" y="143.7" transform="rotate(-90 174.4 143.7)">1</text>
<text x="29.8" y="148.3">2</text>
<text x="75.1" y="148.3">2</text>
<text x="120.4" y="148.3">2</text>
<text x="165.7" y="148.3">2</text>
<text x="38.4" y="155.2" transform="rotate(-90 38.4 155.2)">3</text>
<text x="83.7" y="155.2" transform="rotate(-90 83.7 155.2)">3</text>
<text x="129.1" y="155.2" transform="rotate(-90 129.1 155.2)">3</text>
<text x="174.4" y="155.2" transform="rotate(-90 174.4 155.2)">3</text>
<text x="6.9" y="189.7">D</text>
<text x="170.7" y="187.9">Title</text>
<text x="270.3" y="189.7">D</text>
<text x="170.7" y="196.5">Size</text>
<text x="184.9" y="196.5">Number</text>
<text x="241.5" y="196.5">Revision</text>
<text x="172.1" y="200.7">A</text>
<text x="170.7" y="204.9">Date:</text>
<text x="170.7" y="207.7">File:</text>
<text x="183.4" y="204.9">1/23/2018</text>
<text x="183.4" y="207.7">C:\Users\..\Nav_Solenoid_IO.SchDoc</text>
<text x="227.3" y="204.9">Sheet</text>
<text x="227.3" y="207.7">Drawn By: Vaughn Kottler</text>
<text x="241.1" y="204.9">of</text>
<text x="38" y="212">1</text>
<text x="105.2" y="212">2</text>
<text x="172.5" y="212">3</text>
<text x="239.8" y="212">4</text>
</g>
<g font-size="2.5" fill="#800000">
<text x="30.4" y="12.4">24V+</text>
<text x="75.7" y="12.4">24V+</text>
<text x="121" y="12.4">24V+</text>
<text x="166.4" y="12.4">24V+</text>
<text x="206.7" y="29.4">3V3</text>
<text x="225.9" y="35.1">IO_A0 SB2</text>
<text x="225.9" y="37.9">IO_A1 SB4</text>
<text x="225.9" y="40.7">IO_A2 SB6</text>
<text x="245.8" y="52">GND</text>
<text x="13.4" y="63.3">SOL1</text>
<text x="58.8" y="63.3">SOL2</text>
<text x="104.1" y="63.3">SOL3</text>
<text x="149.4" y="63.3">SOL4</text>
<text x="243.6" y="63.3">3V3</text>
<text x="206.1" y="77.5">IO_A0</text>
<text x="206.1" y="80.3">IO_A1</text>
<text x="206.1" y="83.2">IO_A2</text>
<text x="208.9" y="86">SOL1</text>
<text x="208.9" y="88.9">SOL2</text>
<text x="30.5" y="91.6">GND</text>
<text x="75.9" y="91.6">GND</text>
<text x="121.2" y="91.6">GND</text>
<text x="166.5" y="91.6">GND</text>
<text x="208.9" y="91.6">SOL3</text>
<text x="208.9" y="94.5">SOL4</text>
<text x="30.4" y="97.3">24V+</text>
<text x="75.7" y="97.3">24V+</text>
<text x="121" y="97.3">24V+</text>
<text x="166.4" y="97.3">24V+</text>
<text x="242.9" y="97.3">SOL5</text>
<text x="203.3" y="108.6">GND</text>
<text x="13.4" y="148.3">SOL5</text>
<text x="58.8" y="148.3">SOL6</text>
<text x="104.1" y="148.3">SOL7</text>
<text x="149.4" y="148.3">SOL8</text>
<text x="30.5" y="176.6">GND</text>
<text x="75.9" y="176.6">GND</text>
<text x="121.2" y="176.6">GND</text>
<text x="166.5" y="176.6">GND</text>
</g>
<g font-size="2.5" fill="#000080">
<text x="22.8" y="29.1">220</text>
<text x="22.8" y="26.3">R1</text>
<text x="50.3" y="29.4">P1</text>
<text x="68.2" y="29.1">220</text>
<text x="68.2" y="26.3">R2</text>
<text x="95.7" y="29.4">P2</text>
<text x="113.5" y="29.1">220</text>
<text x="113.5" y="26.3">R3</text>
<text x="140.9" y="29.4">P3</text>
<text x="158.7" y="29.1">220</text>
<text x="158.7" y="26.3">R4</text>
<text x="186.2" y="29.4">P4</text>
<text x="36.5" y="34.7">D1</text>
<text x="81.8" y="34.7">D2</text>
<text x="127" y="34.7">D3</text>
<text x="172.4" y="34.7">D4</text>
<text x="211.8" y="35.1">SB1</text>
<text x="220.2" y="35.1">0</text>
<text x="242.9" y="35.1">0</text>
<text x="33.3" y="37.9">Diode</text>
<text x="50.3" y="40.7">Header 2</text>
<text x="78.7" y="37.9">Diode</text>
<text x="95.7" y="40.7">Header 2</text>
<text x="124" y="37.9">Diode</text>
<text x="140.9" y="40.7">Header 2</text>
<text x="169.2" y="37.9">Diode</text>
<text x="186.2" y="40.7">Header 2</text>
<text x="211.8" y="40.7">SB5</text>
<text x="211.8" y="37.9">SB3</text>
<text x="220.2" y="40.7">0</text>
<text x="220.2" y="37.9">0</text>
<text x="242.9" y="37.9">0</text>
<text x="242.9" y="40.7">0</text>
<text x="16.3" y="46.3">LED2</text>
<text x="28.2" y="43.3">D5</text>
<text x="61.7" y="46.3">LED2</text>
<text x="73.5" y="43.3">D6</text>
<text x="107" y="46.3">LED2</text>
<text x="118.8" y="43.3">D7</text>
<text x="152.2" y="46.3">LED2</text>
<text x="164.2" y="43.3">D8</text>
<text x="206.1" y="57.7">Only populate the pull-up or pull-down resistor</text>
<text x="39.8" y="63.1">Q1</text>
<text x="39.8" y="65.9">MOSFET-N</text>
<text x="85.2" y="63.1">Q2</text>
<text x="85.2" y="65.9">MOSFET-N</text>
<text x="130.5" y="63.1">Q3</text>
<text x="130.5" y="65.9">MOSFET-N</text>
<text x="175.7" y="63.1">Q4</text>
<text x="175.7" y="65.9">MOSFET-N</text>
<text x="25.6" y="71.6">R5</text>
<text x="71" y="71.6">R6</text>
<text x="116.3" y="71.6">R7</text>
<text x="161.6" y="71.6">R8</text>
<text x="25.6" y="74.4">10K</text>
<text x="71" y="74.4">10K</text>
<text x="116.3" y="74.4">10K</text>
<text x="161.6" y="74.4">10K</text>
<text x="220.2" y="74.7">U1</text>
<text x="258" y="77.3">R9</text>
<text x="258" y="80.1">10K</text>
<text x="220.2" y="103">PCF8574</text>
<text x="22.8" y="111.2">R10</text>
<text x="68.2" y="111.2">R11</text>
<text x="113.5" y="111.2">R12</text>
<text x="158.7" y="111.2">R13</text>
<text x="220.2" y="111.5">I2C I/O Expander</text>
<text x="22.8" y="114.1">220</text>
<text x="36.5" y="119.7">D9</text>
<text x="50.3" y="114.3">P5</text>
<text x="68.2" y="114.1">220</text>
<text x="81.8" y="119.7">D10</text>
<text x="95.7" y="114.3">P6</text>
<text x="113.5" y="114.1">220</text>
<text x="127" y="119.7">D11</text>
<text x="140.9" y="114.3">P7</text>
<text x="158.7" y="114.1">220</text>
<text x="172.4" y="119.7">D12</text>
<text x="186.2" y="114.3">P8</text>
<text x="33.3" y="122.8">Diode</text>
<text x="50.3" y="125.6">Header 2</text>
<text x="78.7" y="122.8">Diode</text>
<text x="95.7" y="125.6">Header 2</text>
<text x="124" y="122.8">Diode</text>
<text x="140.9" y="125.6">Header 2</text>
<text x="169.2" y="122.8">Diode</text>
<text x="186.2" y="125.6">Header 2</text>
<text x="16.3" y="131.3">LED2</text>
<text x="28.2" y="128.2">D13</text>
<text x="61.7" y="131.3">LED2</text>
<text x="73.5" y="128.2">D14</text>
<text x="107" y="131.3">LED2</text>
<text x="118.8" y="128.2">D15</text>
<text x="152.2" y="131.3">LED2</text>
<text x="164.2" y="128.2">D16</text>
<text x="39.8" y="148">Q5</text>
<text x="85.2" y="148">Q6</text>
<text x="130.5" y="148">Q7</text>
<text x="175.7" y="148">Q8</text>
<text x="39.8" y="150.8">MOSFET-N</text>
<text x="85.2" y="150.8">MOSFET-N</text>
<text x="130.5" y="150.8">MOSFET-N</text>
<text x="175.7" y="150.8">MOSFET-N</text>
<text x="25.6" y="159.4">10K</text>
<text x="25.6" y="156.5">R17</text>
<text x="71" y="159.4">10K</text>
<text x="71" y="156.5">R18</text>
<text x="116.3" y="159.4">10K</text>
<text x="116.3" y="156.5">R19</text>
<text x="161.6" y="159.4">10K</text>
<text x="161.6" y="156.5">R20</text>
<text x="75.8" y="187.9">Solenoid Driver Circuits</text>
<text x="172.1" y="190.8">Navigation Module Braking I/O</text>
<text x="186.2" y="199.3">1 of 3</text>
<text x="242.9" y="199.3">A</text>
</g>
</svg>
